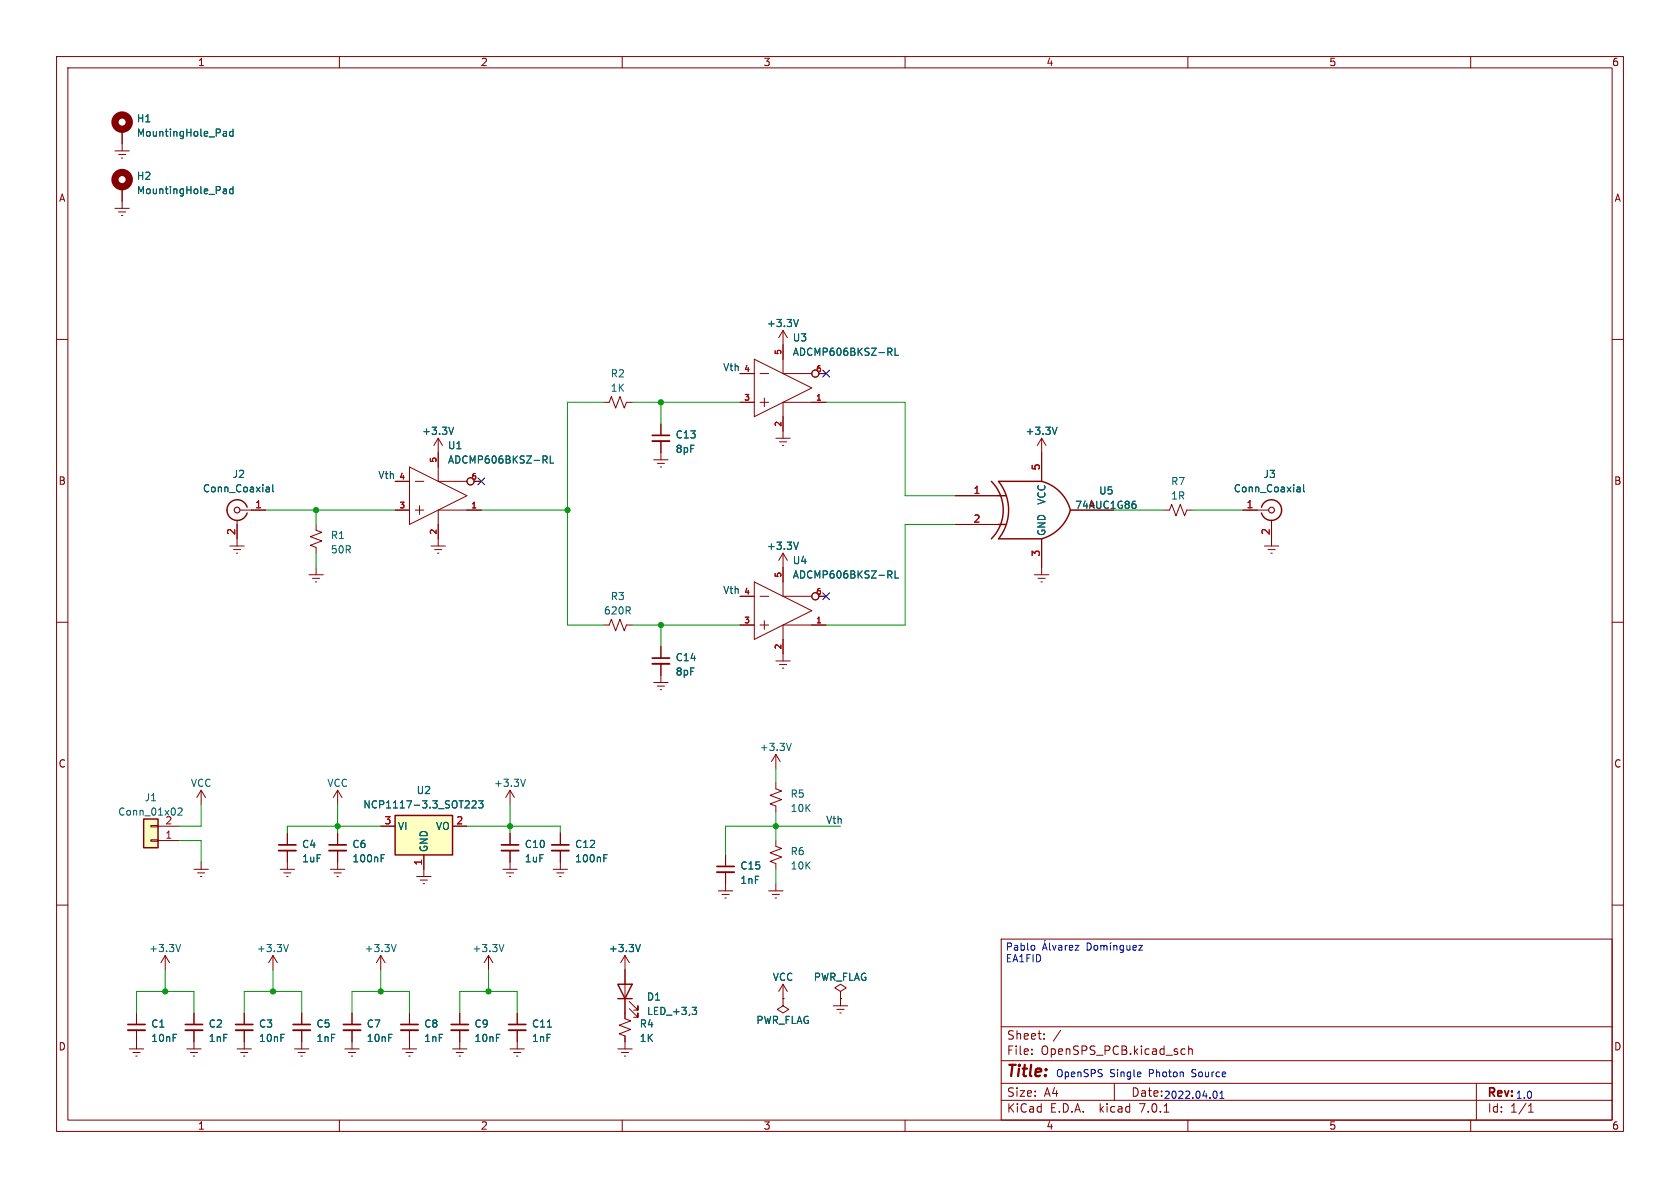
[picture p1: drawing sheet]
<svg xmlns="http://www.w3.org/2000/svg" width="297mm" height="210mm" viewBox="0 0 297 210" stroke-linecap="round" stroke-linejoin="round" font-family="sans-serif">
<g fill="none" stroke="#840000" stroke-width=".18">
<path d="M10 10h277v190h-277zM12 12h273v186h-273zM60 10v2M110 10v2M160 10v2M210 10v2M260 10v2M20.3 26.7h2.6M20.3 36.8h2.6M21 27.3h1.2M21 37.5h1.2M21.5 27.9h.2"/>
<path d="M21.5 38.1h.2M21.6 22.9v3.8M21.6 33v3.8M10 60h2M138.4 58.4v7.6h5.1M138.4 58.4l-.7 1.3M138.4 58.4l.8 1.3M285 60h2M77.5 77.5v7.6h5M77.5 77.5l-.8 1.2M77.5 77.5l.7 1.2M106.7 71.1h1l.4-1 .7 2 .8-2 .8 2 .3-1h1.1"/>
<path d="M116.8 74.9v2.1M116.8 78v3.3M130.8 71.1h2.5M130.8 66h2.5M133.3 63.5l10.2 5.1-10.2 5.1zM134.4 71.1h1.5M134.4 66h1.5M135.1 70.4v1.5M137.2 77.5h2.5M137.8 78.1h1.3M138.3 78.7h.3M144.8 66h1.2"/>
<path d="M146 71.1h-7.6v6.4M40.6 96.5h2.6M41.3 97.2h1.2M41.8 97.8h.2M41.9 91.9v4.6M42.4 90.2h4.6M55.9 92.7v1l1 .4-2 .8 2 .7-2 .8 1 .4v1M69.8 90.2h2.6M69.8 85.1h2.6M72.4 82.6l10.1 5-10.1 5.1zM73.4 90.2h1.5M73.4 85.1h1.5"/>
<path d="M74.2 89.4v1.5M76.2 96.5h2.5M76.8 97.2h1.3M77.3 97.8h.3M83.8 85.1h1.3M85.1 90.2h-7.6v6.3M115.6 81.3h2.5M116.2 81.9h1.3M116.7 82.6h.3M138.4 97.8v7.6h5.1M138.4 97.8l-.7 1.3M138.4 97.8l.8 1.3"/>
<path d="M10 110h2M54.6 101.6h2.5M55.2 102.2h1.3M55.8 102.9h.2M55.9 100.3v1.3M106.7 110.5h1l.4-1 .7 2 .8-2 .8 2 .3-1h1.1M116.8 114.3v2M116.8 117.3v3.4M130.8 110.5h2.5M130.8 105.4h2.5M133.3 102.9l10.2 5.1-10.2 5zM134.4 110.5h1.5"/>
<path d="M134.4 105.4h1.5M135.1 109.7v1.6M137.2 116.8h2.5M137.8 117.5h1.3M138.3 118.1h.3M144.8 105.4h1.2M146 110.5h-7.6v6.3M285 110h2M35.6 139.7l-.8 1.3M35.6 139.7v2.5M35.6 139.7l.7 1.3M115.6 120.7h2.5"/>
<path d="M116.2 121.3h1.3M116.7 121.9h.3M137.2 138.4v1l1 .4-2.1 .8 2.1 .8-2.1 .7 1.1 .4v1M137.2 133.4l-.8 1.2M137.2 133.4v2.5M137.2 133.4l.7 1.2M10 160h2M26.7 145.9h1.2v.3h-1.2zM26.7 148.5h1.2v.2h-1.2zM27.9 148.6h3.8M27.9 146.1h3.8M34.3 153.7h2.5"/>
<path d="M34.9 154.3h1.3M35.4 154.9h.3M35.6 152.4v1.3M49.5 153.7h2.6M50.2 154.3h1.2M50.7 154.9h.2M50.8 147.3v2.1M50.8 150.4v3.3M137.2 148.6v1l1 .4-2.1 .7 2.1 .8-2.1 .8 1.1 .4v1M285 160h2M24.1 179.1v2M29.2 168.9l-.8 1.3"/>
<path d="M29.2 168.9v2.6M29.2 168.9l.8 1.3M34.3 179.1v2M43.2 179.1v2M48.3 168.9l-.8 1.3M48.3 168.9v2.6M48.3 168.9l.7 1.3M53.3 179.1v2M91.4 179.1v2M110.5 171.5v7.6M111.3 178.3l1.5 1.5v-.7v.7h-.8M111.3 177l1.5 1.6v-.8v.8h-.8"/>
<path d="M177 166h108v32h-108zM22.9 185.4h2.5M23.5 186.1h1.3M24 186.7h.3M24.1 182.1v3.3M33 185.4h2.6M33.7 186.1h1.2M34.2 186.7h.2M34.3 182.1v3.3M41.9 185.4h2.5M42.5 186.1h1.3M43.1 186.7h.2"/>
<path d="M43.2 182.1v3.3M52.1 185.4h2.5M52.7 186.1h1.3M53.2 186.7h.3M53.3 182.1v3.3M60 198v2M90.2 185.4h2.5M90.8 186.1h1.3M91.3 186.7h.3M91.4 182.1v3.3M109.2 185.4h2.6M109.9 186.1h1.2"/>
<path d="M110 198v2M110.4 186.7h.2M110.5 184.2v1.2M160 198v2M177 194.5h108M177 191.5h108M177 187.5h108M177 181.5h108M182.4 186.3v.1M182.4 185.5v.1M184.6 183.6v.1M184.6 182.8v.1"/>
<path d="M197 191.5v3M205.8 196.6h.8M209.1 185.4l.4 .1M209.5 186.3l-.4 .1M210 198v2M210.1 185.5l.3-.1 .3 .1 .1 .9M210.1 184.9v1.5M260 198v2M261 191.5v6.5M270.2 196.6h.9M270.2 195.5l.4-.4v1.5"/>
<circle cx="144.1" cy="66" r=".63"/>
<circle cx="83.2" cy="85.1" r=".63"/>
<circle cx="144.1" cy="105.4" r=".63"/>
</g>
<path d="M115.3 78h3.1M115.3 117.3h3.1M49.3 150.4h3M22.6 182.1h3.1M32.8 182.1h3M41.7 182.1h3M51.8 182.1h3.1M89.9 182.1h3.1" fill="none" stroke="#840000" stroke-width=".33"/>
<path d="M115.3 77h3.1M115.3 116.3h3.1M49.3 149.4h3M22.6 181.1h3.1M32.8 181.1h3M41.7 181.1h3M51.8 181.1h3.1M89.9 181.1h3.1" fill="none" stroke="#840000" stroke-width=".3"/>
<path d="M25.4 144.8h2.5v5.1h-2.5z" fill="#ffffc2" stroke="#ffffc2" stroke-width=".18"/>
<path d="M43.7 89.7a1.81 1.81 0 0 0-2.8-1 1.81 1.81 0 0 0 0 2.9 1.81 1.81 0 0 0 2.8-.9M25.4 144.8h2.5v5.1h-2.5zM109.2 174h2.6l-1.3 2.5zM109.2 176.5h2.6" fill="none" stroke="#840000" stroke-width=".25"/>
<g fill="none" stroke="#006464" stroke-width=".18">
<path d="M39.6 23.2l.4 .1v.8M39.6 33.4l.4 .1v.7M40 34.2h-.4M40 33.7l-.4 .1M40 24l-.4 .1M40 23.5l-.4 .1M41.2 33.5l-.4-.1-.2 .2 .1 .6h.5M41.2 22.8v1.3M41.2 33v1.2M41.2 23.3l-.4-.1-.2 .3 .1 .5h.5M141.2 56.5l-.5 1.2M80.2 75.5l-.4 1.3"/>
<path d="M157.3 62.2l.4 .6M157.4 61.5l.3 .3-.1 .3-.2 .1M158.2 61.5v1.3h.6M47.2 86.1h.2l.2 .2v.6M47.6 86.9h-.4M47.6 86.4l-.4 .1M48.2 85.7v1.1l.2 .1M96.3 81.3l.4 .6M96.5 80.6l.2 .2v.3l-.2 .2M97.3 80.6v1.3h.6M141.2 95.8l-.5 1.3M157.3 101.6l.4 .6"/>
<path d="M157.4 100.9l.3 .3-.1 .3-.2 .1M158.2 100.9v1.3h.6M139.9 131.4l-.4 1.3M31.5 142.9l.5-.1 .2 .4-.8 .9h.8M31.9 167l-.4 1.2M51 167l-.4 1.2M122.4 178.1h.7l-.4 .5 .4 .1v.4l-.2 .2h-.4"/>
</g>
<g fill="none" stroke="#840000" stroke-width="1.3">
<circle cx="21.6" cy="31.7" r="1.27"/>
<circle cx="21.6" cy="21.6" r="1.27"/>
</g>
<circle cx="41.9" cy="90.2" r=".51" fill="none" stroke="#840000" stroke-width=".2"/>
<g fill="#ffffc2">
<path d="M176.5 92.7h1.3z"/>
<path d="M176.5 87.6h1.3z"/>
</g>
<path d="M176.5 95.3h7.6M176.5 85.1h7.6" fill="none" stroke="#ffffc2" stroke-width=".18"/>
<path d="M175.3 85.1a7.2 7.2 0 0 1 0 10.2M176.5 85.1h7.6a7.1 7.1 0 0 1 5.1 5.1 7.4 7.4 0 0 1-5.1 5.1h-7.6a8.1 8.1 0 0 0 0-10.2zM176.5 92.7h1.3M176.5 87.6h1.3M223 89.7a1.81 1.81 0 0 1 2.8-1 1.81 1.81 0 0 1 0 2.9 1.81 1.81 0 0 1-2.8-.9M69.8 144.1h10.2v7h-10.2z" fill="none" stroke="#840000" stroke-width=".25"/>
<g fill="none" stroke="#840000" stroke-width=".18">
<path d="M21.6 22.9v2.5M21.6 33v2.6M116.8 74.9v2.1M116.8 78v2M130.8 71.1h2.5M130.8 66h2.5M138.4 61v2.5M138.4 73.7v2.5M143.5 71.1h2.5M144.8 66h1.2M184.1 77.5v7.6M184.1 77.5l-.7 1.2"/>
<path d="M184.1 77.5l.8 1.2M41.9 92.7v2.6M44.4 90.2h2.6M69.8 90.2h2.6M69.8 85.1h2.6M77.5 80v2.6M77.5 92.7v2.6M82.5 90.2h2.6M83.8 85.1h1.3M168.9 87.6h7.6M168.9 92.7h7.6M184.1 95.3v6.3"/>
<path d="M189.2 90.2h7.6M205.7 90.2h1.1l.3-1 .8 2 .8-2 .7 2 .4-1h1M219.7 90.2h4.6M223.5 96.5h2.6M224.2 97.2h1.2M224.7 97.8h.2M224.8 91.9v4.6M116.8 114.3v2M116.8 117.3v2.1M130.8 110.5h2.5M130.8 105.4h2.5M138.4 100.3v2.6"/>
<path d="M138.4 113v2.6M143.5 110.5h2.5M144.8 105.4h1.2M182.9 101.6h2.5M183.5 102.2h1.3M184 102.9h.3M59.7 139.7v2.5M59.7 139.7l-.8 1.3M59.7 139.7l.8 1.3M90.2 139.7l-.8 1.3M90.2 139.7v2.5M90.2 139.7l.7 1.3"/>
<path d="M50.8 147.3v2.1M50.8 150.4v2M58.4 153.7h2.6M59.1 154.3h1.2M59.6 154.9h.2M59.7 147.3v2.1M59.7 150.4v3.3M67.3 146.1h2.5M73.7 154.9h2.5M74.3 155.6h1.3M74.8 156.2h.3M74.9 151.1v3.8"/>
<path d="M80 146.1h2.5M88.9 153.7h2.5M89.5 154.3h1.3M90 154.9h.3M90.2 147.3v2.1M90.2 150.4v3.3M97.8 153.7h2.5M98.4 154.3h1.3M98.9 154.9h.3M99.1 147.3v2.1M99.1 150.4v3.3M127 157.5h2.5"/>
<path d="M127.6 158.1h1.3M128.1 158.8h.3M128.3 151.1v2.1M128.3 154.2v3.3M135.9 157.5h2.5M136.5 158.1h1.3M137 158.8h.3M137.2 156.2v1.3M24.1 179.1v2M34.3 179.1v2M43.2 179.1v2M53.3 179.1v2"/>
<path d="M62.2 179.1v2M67.3 168.9l-.8 1.3M67.3 168.9v2.6M67.3 168.9l.8 1.3M72.4 179.1v2M81.3 179.1v2M86.4 168.9l-.8 1.3M86.4 168.9v2.6M86.4 168.9l.7 1.3M91.4 179.1v2M110.5 176.5v3.6l1 .4-2 .7 2 .8-2 .8 1 .3v1.1M110.5 168.9l-.8 1.3"/>
<path d="M110.5 168.9v5.1M110.5 168.9l.8 1.3M138.4 176.5v1.3l-1 .6 1 .7 1-.7-1-.6M138.4 176.5h.1M138.4 174l-.7 1.3M138.4 174v2.5M138.4 174l.8 1.3M147.3 177.8h2.6M148 178.4h1.2M148.5 179.1h.2M148.6 175.3l1-.7-1-.6-1 .6 1 .7v1.2M148.6 176.5h.1"/>
<path d="M148.6 176.5v1.3M24.1 182.1v2.1M34.3 182.1v2.1M43.2 182.1v2.1M53.3 182.1v2.1M61 185.4h2.5M61.6 186.1h1.3M62.1 186.7h.3M62.2 182.1v3.3M71.1 185.4h2.6M71.8 186.1h1.2M72.3 186.7h.2"/>
<path d="M72.4 182.1v3.3M80 185.4h2.5M80.6 186.1h1.3M81.2 186.7h.2M81.3 182.1v3.3M91.4 182.1v2.1"/>
<circle cx="144.1" cy="66" r=".63"/>
<circle cx="83.2" cy="85.1" r=".63"/>
<circle cx="144.1" cy="105.4" r=".63"/>
</g>
<g fill="none" stroke="#006464" stroke-width=".18">
<path d="M39.6 23.2l.4 .1v.8M39.6 33.4l.4 .1v.7M40 34.2h-.4M40 33.7l-.4 .1M40 24l-.4 .1M40 23.5l-.4 .1M41.2 33.5l-.4-.1-.2 .2 .1 .6h.5M41.2 22.8v1.3M41.2 33v1.2M41.2 23.3l-.4-.1-.2 .3 .1 .5h.5M141.2 56.5l-.5 1.2M80.2 75.5l-.4 1.3"/>
<path d="M157.3 62.2l.4 .6M157.4 61.5l.3 .3-.1 .3-.2 .1M158.2 61.5v1.3h.6M186.9 75.5l-.5 1.3M47.2 86.1h.2l.2 .2v.6M47.6 86.9h-.4M47.6 86.4l-.4 .1M48.2 85.7v1.1l.2 .1M96.3 81.3l.4 .6M96.5 80.6l.2 .2v.3l-.2 .2M97.3 80.6v1.3h.6M141.2 95.8l-.5 1.3"/>
<path d="M200.4 89.1h.2l.2 .2v.4l-.4 .2M200.5 88.6h.2M229.4 86.1h.3l.2 .2v.6M229.9 86.9h-.5M229.9 86.4l-.5 .1M230.5 85.7v1.1l.1 .1M157.3 101.6l.4 .6M157.4 100.9l.3 .3-.1 .3-.2 .1M158.2 100.9v1.3h.6M92.9 137.7l-.4 1.3M67.4 151.1h.6M83.5 141.7l.4-.1 .3 .3-.8 .9h.8"/>
<path d="M84.6 141.6h.8l-.4 .4 .3 .2v.5l-.1 .1-.6-.1M106.8 151.1h.6M70 167l-.4 1.2M89.1 167l-.4 1.2M113.2 167l-.4 1.2M122.4 178.1h.7l-.4 .5 .4 .1v.4l-.2 .2h-.4"/>
</g>
<path d="M58.2 150.4h3M88.6 150.4h3.1M97.5 150.4h3.1M126.7 154.2h3.1M60.7 182.1h3.1M70.9 182.1h3M79.8 182.1h3" fill="none" stroke="#840000" stroke-width=".33"/>
<path d="M58.2 149.4h3M88.6 149.4h3.1M97.5 149.4h3.1M126.7 153.2h3.1M60.7 181.1h3.1M70.9 181.1h3M79.8 181.1h3" fill="none" stroke="#840000" stroke-width=".3"/>
<circle cx="224.8" cy="90.2" r=".51" fill="none" stroke="#840000" stroke-width=".2"/>
<path d="M69.8 144.1h10.2v7h-10.2z" fill="#ffffc2" stroke="#ffffc2" stroke-width=".18"/>
<g fill="none" stroke="#0000c2" stroke-width=".18">
<path d="M182.9 167.2v.6M184.3 168l.4-1.3 .4 1.3M184.4 167.6h.6M184.8 166.2l-.2 .2M185.5 166.7v1.1l.2 .2M186.1 167.1l.3 .9 .3-.9M187.2 167.2h.5v.8M187.7 167.4l-.4 .1-.2 .2 .2 .3 .4-.1M188.3 167.1v.9M188.7 167.1l-.4 .3M189 167.5l.7-.1-.1-.2-.4-.1-.2 .2 .1 .6h.5M190.1 167.1h.6l-.6 .9h.6"/>
<path d="M192.2 166.7a.64 .64 0 0 1 .7 .6 .64 .64 0 0 1-.7 .7zM193.5 167.2l.1-.1 .4 .1 .1 .5-.2 .2-.3 .1-.1-.2zM194.6 167.2l.4-.1 .2 .2M194.6 167.1v.9M195.2 167.3l.1-.2 .3 .1 .1 .8M195.2 167.3v.7M196.3 167.1v.9M196.4 166.6l-.2 .2M196.9 167.2l.2-.1 .3 .1 .1 .8M196.9 167.1v.9M198.6 167.2l-.4-.1-.2 .3 .1 .5h.5M198.6 167.1v1l-.2 .3-.3-.1"/>
<path d="M199.2 167.1l.1 .8 .3 .1 .2-.2M199.8 167.1v.9M200.3 167.5l.6-.1-.1-.2-.3-.1-.2 .2 .1 .6h.4M201.3 167.1h.7l-.7 .9h.7M201.6 189.6l.1 .2-.6 .1M214.8 192.9a.68 .68 0 0 1 .4 .6 .68 .68 0 0 1-.4 .7M215.7 194.2h.7M215.7 193.2l.3-.3v1.3"/>
</g>
<g fill="none" stroke="#009600" stroke-width=".18">
<path d="M106.7 71.1h-6.4v39.4h6.4M111.8 71.1h19M116.8 71.1v3.8M146 71.1h14v16.5h8.9M47 90.2h22.8M55.9 90.2v2.5M55.9 97.8v2.5M85.1 90.2h15.2M168.9 92.7h-8.9v17.8h-14M196.8 90.2h8.9M210.8 90.2h8.9M111.8 110.5h19"/>
<path d="M116.8 110.5v3.8M137.2 135.9v2.5M31.7 148.6h3.9v3.8M35.6 142.2v3.9h-3.9M59.7 142.2v5.1M67.3 146.1h-16.5v1.2M82.5 146.1h16.6v1.2M90.2 142.2v5.1M137.2 143.5v5.1M137.2 153.7v2.5M148.6 146.1h-20.3v5M24.1 179.1v-3.8h10.2v3.8"/>
<path d="M29.2 171.5v3.8M43.2 179.1v-3.8h10.1v3.8M48.3 171.5v3.8M62.2 179.1v-3.8h10.2v3.8M67.3 171.5v3.8M81.3 179.1v-3.8h10.1v3.8M86.4 171.5v3.8"/>
</g>
<path d="M145.4 65.4l1.3 1.2M146.7 65.4l-1.3 1.2M84.5 84.5l1.2 1.2M85.7 84.5l-1.2 1.2M145.4 104.8l1.3 1.2M146.7 104.8l-1.3 1.2" fill="none" stroke="#000084" stroke-width=".18"/>
<g fill="#009600" stroke="#009600" stroke-width=".18">
<circle cx="116.8" cy="110.5" r=".46"/>
<circle cx="116.8" cy="71.1" r=".46"/>
<circle cx="100.3" cy="90.2" r=".46"/>
<circle cx="55.9" cy="90.2" r=".46"/>
<circle cx="29.2" cy="175.3" r=".46"/>
<circle cx="48.3" cy="175.3" r=".46"/>
<circle cx="137.2" cy="146.1" r=".46"/>
<circle cx="67.3" cy="175.3" r=".46"/>
<circle cx="59.7" cy="146.1" r=".46"/>
<circle cx="86.4" cy="175.3" r=".46"/>
<circle cx="90.2" cy="146.1" r=".46"/>
</g>
<text font-size="2.8" fill="#840000" x="178" y="190.8">Title:</text>
<g font-size="2.1" fill="#840000">
<text x="178" y="183.9">Sheet:</text>
<text x="186.2" y="183.9">/</text>
<text x="178" y="186.6">File:</text>
<text x="184" y="186.6">OpenSPS_PCB.kicad_sch</text>
<text x="178" y="196.8">KiCad</text>
<text x="178" y="194">Size:</text>
<text x="184.6" y="194">A4</text>
<text x="185.7" y="196.8">E.D.A.</text>
<text x="194.4" y="196.8">kicad</text>
<text x="200" y="194">Date:</text>
<text x="201.5" y="196.8">7.0.1</text>
<text x="263" y="194.2">Rev:</text>
<text x="263" y="196.8">Id:</text>
<text x="267" y="196.8">1/1</text>
</g>
<g font-size="1.8" fill="#840000">
<text x="35" y="11.8">1</text>
<text x="85" y="11.8">2</text>
<text x="135" y="11.8">3</text>
<text x="185" y="11.8">4</text>
<text x="235" y="11.8">5</text>
<text x="285" y="11.8">6</text>
<text x="10.4" y="35.8">A</text>
<text x="285.4" y="35.8">A</text>
<text x="10.3" y="85.8">B</text>
<text x="285.3" y="85.8">B</text>
<text x="10.3" y="135.8">C</text>
<text x="285.3" y="135.8">C</text>
<text x="10.3" y="185.8">D</text>
<text x="285.3" y="185.8">D</text>
<text x="35" y="199.8">1</text>
<text x="85" y="199.8">2</text>
<text x="135" y="199.8">3</text>
<text x="185" y="199.8">4</text>
<text x="235" y="199.8">5</text>
<text x="285" y="199.8">6</text>
</g>
<g font-size="1.8" fill="#006464">
<text x="24.1" y="21.8">H1</text>
<text x="24.1" y="24.3">MountingHole_Pad</text>
<text x="24.1" y="31.9">H2</text>
<text x="24.1" y="34.5">MountingHole_Pad</text>
<text x="135.5" y="58">+3.3V</text>
<text x="140.1" y="60.5">U3</text>
<text x="140.1" y="63.1">ADCMP606BKSZ-RL</text>
<text x="107.9" y="66.9">R2</text>
<text x="107.9" y="69.4">1K</text>
<text x="74.6" y="77">+3.3V</text>
<text x="119.4" y="77.7">C13</text>
<text x="181.2" y="77">+3.3V</text>
<text x="79.1" y="79.6">U1</text>
<text x="79.1" y="82.1">ADCMP606BKSZ-RL</text>
<text x="119.4" y="80.2">8pF</text>
<text x="35.8" y="87.2">Conn_Coaxial</text>
<text x="41.1" y="84.6">J2</text>
<text x="185" y="89.4" transform="rotate(-90 185 89.4)">VCC</text>
<text x="194.2" y="87.6">U5</text>
<text x="207" y="85.9">R7</text>
<text x="207" y="88.5">1R</text>
<text x="218.1" y="87.2">Conn_Coaxial</text>
<text x="223.3" y="84.6">J3</text>
<text x="58.4" y="95.4">R1</text>
<text x="185" y="94.7" transform="rotate(-90 185 94.7)">GND</text>
<text x="190" y="90.1">74AUC1G86</text>
<text x="58.4" y="98">50R</text>
<text x="135.5" y="97.3">+3.3V</text>
<text x="140.1" y="99.9">U4</text>
<text x="107.9" y="106.2">R3</text>
<text x="140.1" y="102.4">ADCMP606BKSZ-RL</text>
<text x="106.7" y="108.8">620R</text>
<text x="119.4" y="117">C14</text>
<text x="119.4" y="119.6">8pF</text>
<text x="134.3" y="132.9">+3.3V</text>
<text x="25.5" y="141.8">J1</text>
<text x="33.7" y="139.3">VCC</text>
<text x="57.8" y="139.3">VCC</text>
<text x="64.2" y="143.1">NCP1117-3.3_SOT223</text>
<text x="73.6" y="140.5">U2</text>
<text x="87.3" y="139.3">+3.3V</text>
<text x="139.7" y="141.2">R5</text>
<text x="139.7" y="143.7">10K</text>
<text x="20.8" y="144.3">Conn_01x02</text>
<text x="29.2" y="145.8">2</text>
<text x="70.4" y="146.9">VI</text>
<text x="77" y="146.9">VO</text>
<text x="53.3" y="150.1">C4</text>
<text x="53.3" y="152.6">1uF</text>
<text x="62.2" y="150.1">C6</text>
<text x="62.2" y="152.6">100nF</text>
<text x="75.8" y="150.6" transform="rotate(-90 75.8 150.6)">GND</text>
<text x="92.7" y="150.1">C10</text>
<text x="92.7" y="152.6">1uF</text>
<text x="101.6" y="150.1">C12</text>
<text x="101.6" y="152.6">100nF</text>
<text x="130.8" y="153.9">C15</text>
<text x="139.7" y="151.3">R6</text>
<text x="139.7" y="153.9">10K</text>
<text x="130.8" y="156.4">1nF</text>
<text x="26.3" y="168.5">+3.3V</text>
<text x="45.4" y="168.5">+3.3V</text>
<text x="64.4" y="168.5">+3.3V</text>
<text x="83.5" y="168.5">+3.3V</text>
<text x="107.6" y="168.5">+3.3V</text>
<text x="136.6" y="173.5">VCC</text>
<text x="143.8" y="173.5">PWR_FLAG</text>
<text x="114.3" y="177">D1</text>
<text x="114.3" y="179.6">LED_+3,3</text>
<text x="26.7" y="181.8">C1</text>
<text x="26.7" y="184.3">10nF</text>
<text x="36.8" y="181.8">C2</text>
<text x="36.8" y="184.3">1nF</text>
<text x="45.7" y="181.8">C3</text>
<text x="45.7" y="184.3">10nF</text>
<text x="55.9" y="181.8">C5</text>
<text x="55.9" y="184.3">1nF</text>
<text x="64.8" y="181.8">C7</text>
<text x="64.8" y="184.3">10nF</text>
<text x="74.9" y="181.8">C8</text>
<text x="74.9" y="184.3">1nF</text>
<text x="83.8" y="181.8">C9</text>
<text x="83.8" y="184.3">10nF</text>
<text x="94" y="181.8">C11</text>
<text x="94" y="184.3">1nF</text>
<text x="113" y="181.8">R4</text>
<text x="113" y="184.3">1K</text>
<text x="133.6" y="181.2">PWR_FLAG</text>
</g>
<g font-size="1.8" fill="#0f0f0f">
<text x="127.7" y="65.7">Vth</text>
<text x="66.8" y="84.7">Vth</text>
<text x="127.7" y="105.1">Vth</text>
<text x="146" y="145.7">Vth</text>
</g>
<g font-size="1.8" fill="#a90000">
<text x="183.9" y="83.2" transform="rotate(-90 183.9 83.2)">5</text>
<text x="45.1" y="89.9">1</text>
<text x="172.1" y="87.4">1</text>
<text x="192.4" y="89.9">4</text>
<text x="220.3" y="89.9">1</text>
<text x="41.7" y="94.6" transform="rotate(-90 41.7 94.6)">2</text>
<text x="172.1" y="92.5">2</text>
<text x="224.5" y="94.6" transform="rotate(-90 224.5 94.6)">2</text>
<text x="183.9" y="98.5" transform="rotate(-90 183.9 98.5)">3</text>
<text x="29.2" y="148.3">1</text>
<text x="67.9" y="145.8">3</text>
<text x="80.6" y="145.8">2</text>
<text x="74.7" y="153.1" transform="rotate(-90 74.7 153.1)">1</text>
</g>
<g font-size="1.8" fill="#0000c2">
<text x="177.8" y="168.1">Pablo</text>
<text x="177.8" y="170.2">EA1FID</text>
<text x="186.7" y="190.5">OpenSPS</text>
<text x="196.2" y="190.5">Single</text>
<text x="203.2" y="190.5">Photon</text>
<text x="210.8" y="190.5">Source</text>
<text x="205.7" y="194.3">2022.04.01</text>
<text x="268" y="194.3">1.0</text>
</g>
<g font-size="1.4" fill="#a90000">
<text x="131.5" y="65.8">4</text>
<text x="138.2" y="62.8" transform="rotate(-90 138.2 62.8)">5</text>
<text x="144.2" y="65.8">6</text>
<text x="131.5" y="70.9">3</text>
<text x="144.2" y="70.9">1</text>
<text x="138.2" y="75.5" transform="rotate(-90 138.2 75.5)">2</text>
<text x="77.2" y="81.9" transform="rotate(-90 77.2 81.9)">5</text>
<text x="70.5" y="89.9">3</text>
<text x="70.5" y="84.8">4</text>
<text x="83.2" y="89.9">1</text>
<text x="83.2" y="84.8">6</text>
<text x="77.2" y="94.6" transform="rotate(-90 77.2 94.6)">2</text>
<text x="131.5" y="105.2">4</text>
<text x="138.2" y="102.2" transform="rotate(-90 138.2 102.2)">5</text>
<text x="144.2" y="105.2">6</text>
<text x="131.5" y="110.2">3</text>
<text x="144.2" y="110.2">1</text>
<text x="138.2" y="114.9" transform="rotate(-90 138.2 114.9)">2</text>
</g>
</svg>
